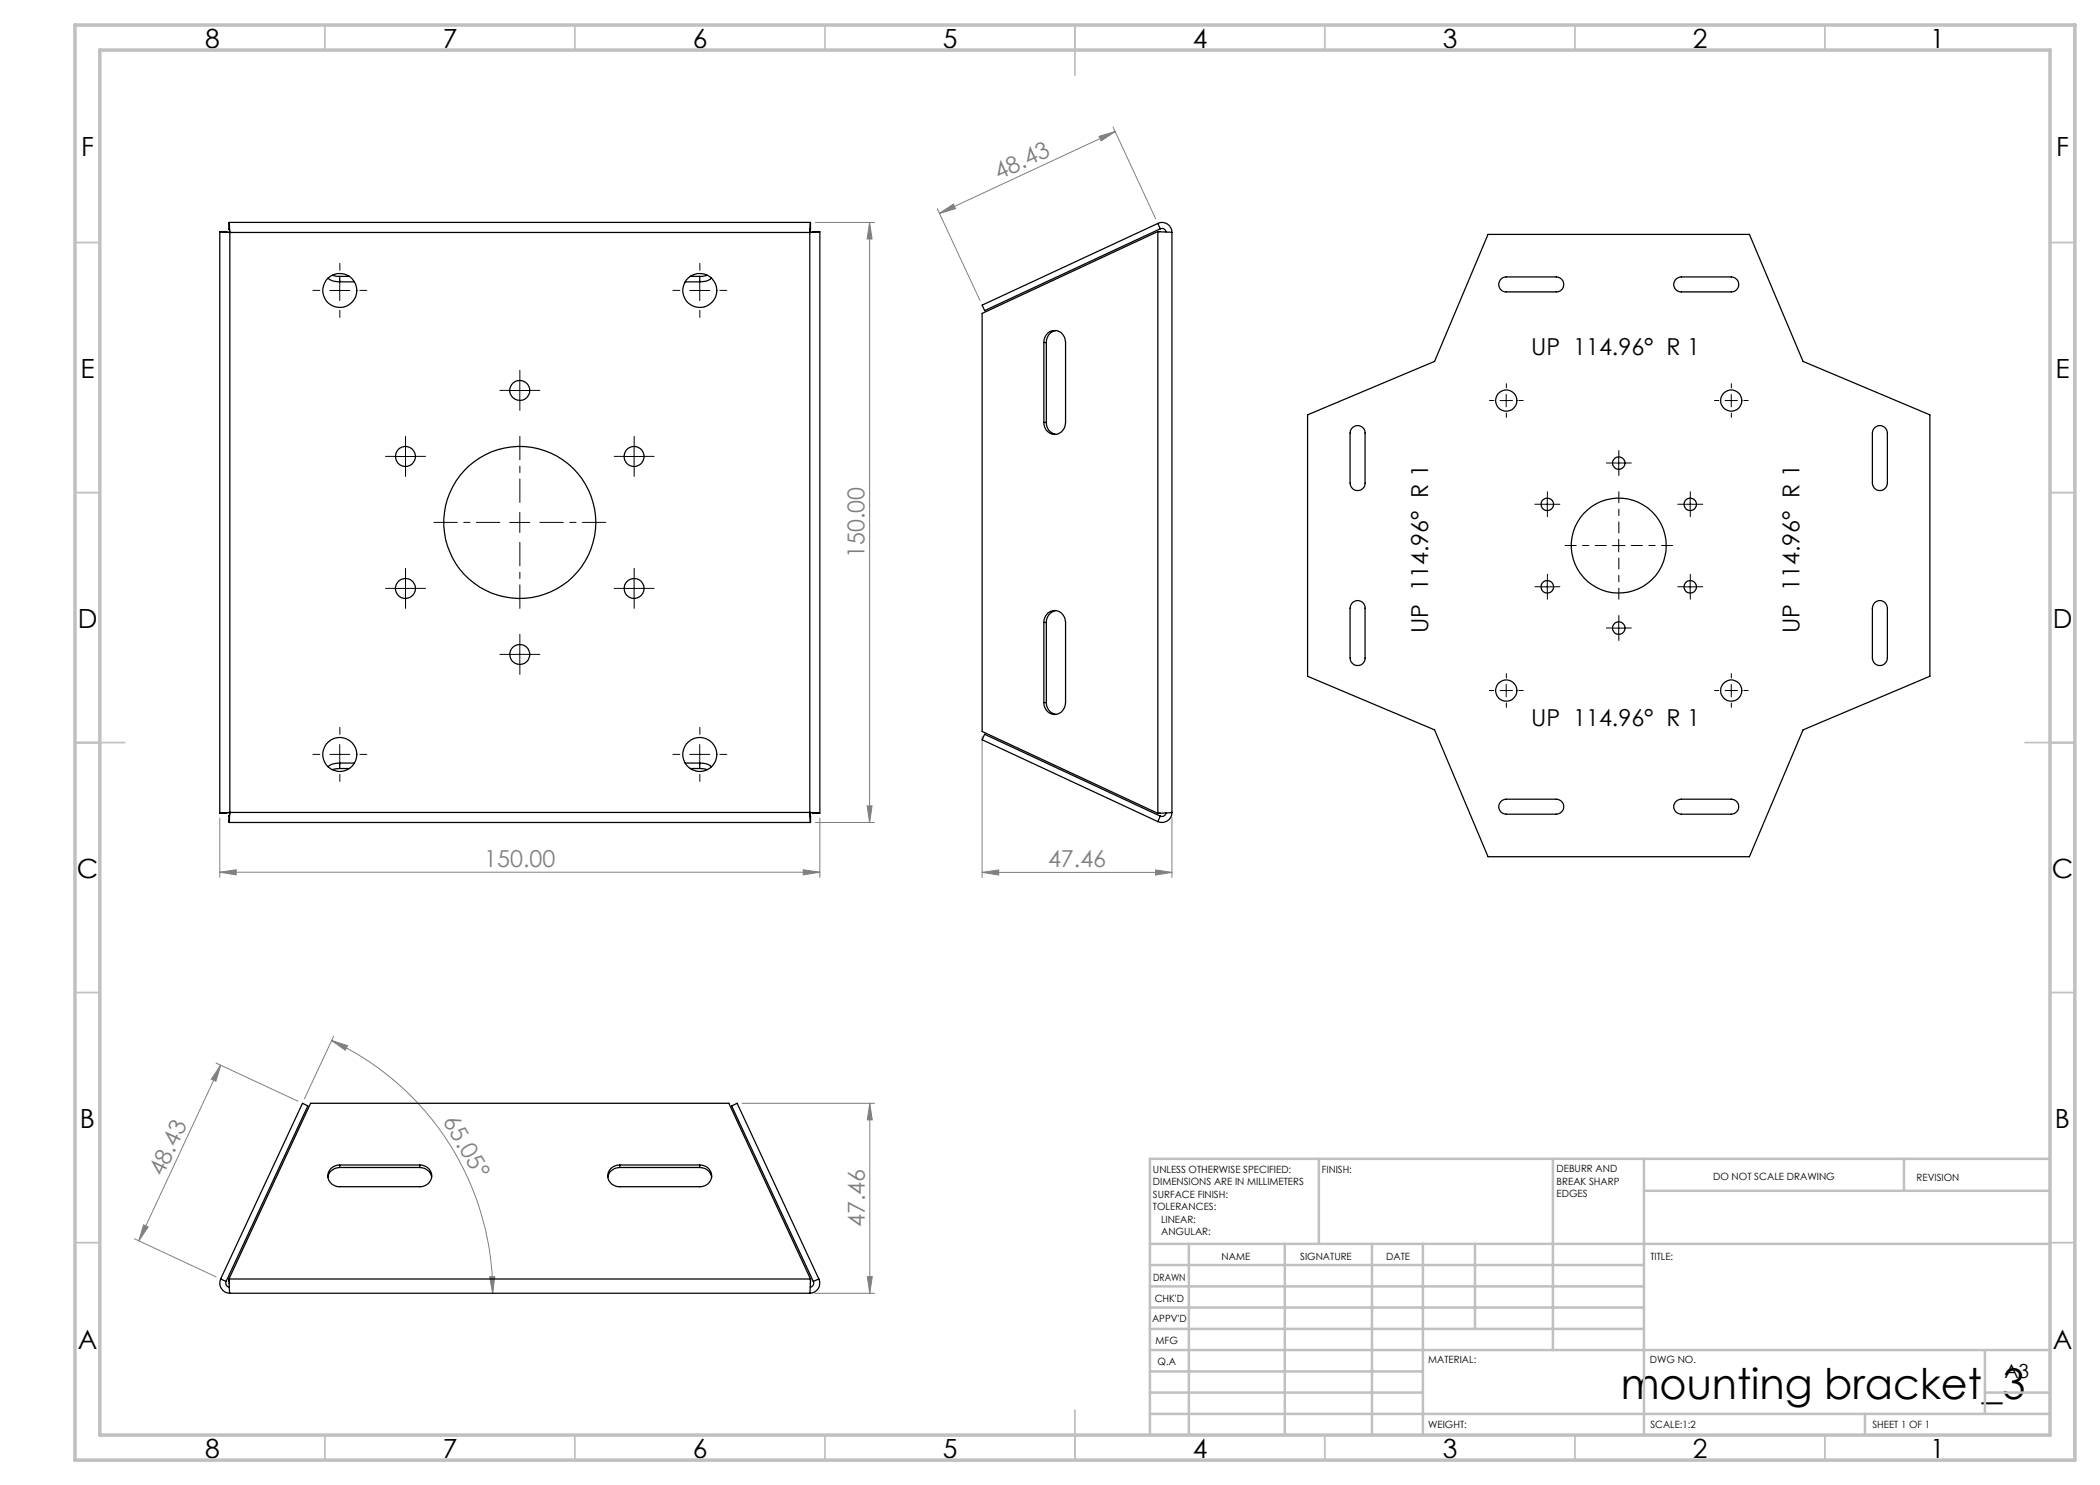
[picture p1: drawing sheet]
<svg xmlns="http://www.w3.org/2000/svg" width="420mm" height="297mm" viewBox="0 0 420 297" stroke-linecap="round" stroke-linejoin="round" font-family="sans-serif">
<g fill="none" stroke="#808080" stroke-width=".2">
<path d="M219.8 27.3l3.2-1-2.8 1.9zM222.6 25.4l8.5 18.4M223 26.3l-35.1 16.4M163.1 44.5h11.8M173.9 44.5v120M173.9 44.5l.5 3.3h-1zM187.5 41.8l8.5 18.3M187.9 42.7l2.8-1.9 .4 .9zM196.4 147.3v28.2M44 174.4l3.2-.4v1zM44 163.6v11.9M44 174.4h120"/>
<path d="M160.7 174l3.3 .4-3.3 .6zM163.1 164.5h11.8M164 163.6v11.9M173.4 161.2h1l-.5 3.3zM196.4 174.5l3.3-.5v1zM196.4 174.5h38M231.1 174l3.3 .5-3.3 .5zM234.4 163.5v12M43.2 212.6l16.4 7.6M44.1 213l-16.3 35.2M44.1 213l-.9 3.2-.9-.4zM66.3 208.1l3.2 1-.5 .9z"/>
<path d="M66.3 208.1a55.7 55.7 0 0 1 32.2 50.6M66.7 207.2l-5.8 12.5M148.4 220.7h26.5M174 220.7l.4 3.3h-.9zM174 220.7v38M26.9 247.8l16.3 7.6M28.7 245l.9 .4-1.8 2.8zM97.9 255.3h1.1l-.5 3.4zM162.9 258.7h12M173.5 255.3h.9l-.4 3.4z"/>
</g>
<g fill="none" stroke="#000" stroke-width=".2" stroke-dasharray="15.2 1.3 1.3 1.3">
<path d="M64 58.1h-1.4M68 54.1v-1.4M72 58.1h1.4M136 58.1h-1.4M140 54.1v-1.4M144 58.1h1.4M68 62.1v1.4M102 78.1h-2M104 76.1v-2M106 78.1h2M140 62.1v1.4M301.3 77.6v-.9"/>
<path d="M346.3 77.6v-.9M79.1 91.3h-2M81.1 89.3v-2M81.1 93.3v2M83.1 91.3h2M104 80.1v2M124.8 91.3h-2M126.8 89.3v-2M126.8 93.3v2M128.8 91.3h2M298.8 80.1h-.9M301.3 82.6v.9"/>
<path d="M303.8 80.1h.8M309.5 99.6v-1.3M322.5 92.6h-1.2M323.8 91.3v-1.2M323.8 93.8v1.3M325 92.6h1.3M338.1 99.6v-1.3M343.8 80.1h-.9M346.3 82.6v.9M348.8 80.1h.8M79.1 117.7h-2M81.1 115.7v-2"/>
<path d="M81.1 119.7v2M83.1 117.7h2M124.8 117.7h-2M126.8 115.7v-2M126.8 119.7v2M128.8 117.7h2M308.2 100.8h-1.2M308.2 117.3h-1.2M309.5 102.1v1.2M309.5 116.1v-1.3M309.5 118.6v1.2M310.7 100.8h1.3"/>
<path d="M310.7 117.3h1.3M336.8 117.3h-1.2M336.8 100.8h-1.2M338.1 116.1v-1.3M338.1 118.6v1.2M338.1 102.1v1.2M339.3 117.3h1.3M339.3 100.8h1.3M102 130.9h-2M104 128.9v-2M104 132.9v2M106 130.9h2"/>
<path d="M298.8 138.1h-.9M301.3 135.6v-.9M303.8 138.1h.8M322.5 125.6h-1.2M323.8 124.3v-1.2M323.8 126.8v1.3M325 125.6h1.3M343.8 138.1h-.9M346.3 135.6v-.9M348.8 138.1h.8M64 150.9h-1.4M68 146.9v-1.4"/>
<path d="M68 154.9v1.4M72 150.9h1.4M136 150.9h-1.4M140 146.9v-1.4M140 154.9v1.4M144 150.9h1.4M301.3 140.6v.9M346.3 140.6v.9"/>
</g>
<path d="M321.3 109.1h-8.3M323.8 106.6v-8.3M323.8 111.6v8.2M326.3 109.1h8.2" fill="none" stroke="#000" stroke-width=".2" stroke-dasharray="15.2 1.3 1.3 1.3" stroke-dashoffset="13"/>
<path d="M100 104.5h-13.2M104 100.5v-13.2M104 108.5v13.2M108 104.5h13.2" fill="none" stroke="#000" stroke-width=".2" stroke-dasharray="15.2 1.3 1.3 1.3" stroke-dashoffset="10.5"/>
<g fill="none" stroke="#000" stroke-width=".2">
<path d="M66 58.1h4M67.9 56.1v4M137.9 58.1h4.1M139.9 56.1v4M102 78.1h3.9M104 76.1v4M301.2 78.9v2.5M346.3 78.9v2.5M79.1 91.3h4M81.1 89.3v4M124.8 91.3h4M126.8 89.3v4"/>
<path d="M300 80.1h2.5M309.5 99.6v2.5M322.5 92.6h2.5M323.7 91.4v2.5M338 99.6v2.5M345 80.1h2.5M79.1 117.7h4M81.1 115.7v4M102 104.5h3.9M104 102.5v4M124.8 117.7h4M126.8 115.7v4"/>
<path d="M308.2 100.9h2.5M308.2 117.4h2.5M309.5 116.1v2.5M322.5 109.1h2.5M323.7 107.9v2.5M336.8 100.9h2.5M336.8 117.4h2.5M338 116.1v2.5M102 130.9h3.9M104 128.9v4M300 138.1h2.5M301.2 136.9v2.5"/>
<path d="M322.5 125.6h2.5M323.7 124.4v2.5M345 138.1h2.5M346.3 136.9v2.5M66 150.9h4M67.9 148.9v4M137.9 150.9h4.1M139.9 148.9v4"/>
</g>
<g fill="none" stroke="#c0c0c0" stroke-width=".35">
<path d="M65 5v5M115 5v5M165 5v5M215 5v10M265 5v5M315 5v5M365 5v5M15 48.5h5M410 48.5h5M15 98.5h5M410 98.5h5M15 148.5h10"/>
<path d="M405 148.5h10M15 198.5h5M410 198.5h5M15 248.5h5M410 248.5h5M65 287v5M115 287v5M165 287v5M215 282v10M265 287v5M315 287v5M365 287v5"/>
</g>
<g fill="none" stroke="#c0c0c0" stroke-width=".5">
<path d="M263.8 231.8v17M310.6 231.8v38.2M328.8 231.8v55.2M328.8 238.2h81.2M380.8 231.8v6.4M410 231.8h-180v55.2M230 248.8h180M230 257.3h98.8M230 253h98.8M237.8 248.8v38.2M257 248.8v38.2M274.4 248.8v38.2"/>
<path d="M284.6 248.8v38.2M295 248.8v17M230 265.8h98.8M230 261.5h98.8M230 278.5h54.6M230 274.3h54.6M230 270h180M397 278.5h13M397 270v12.8M230 282.8h180M373 282.8v4.2"/>
</g>
<path d="M15 5h400v287h-400zM20 10h390v277h-390z" fill="none" stroke="#c0c0c0" stroke-width=".7"/>
<g fill="#808080">
<path d="M97.9 255.3h1.1l-.5 3.4zM66.3 208.1l3.2 1-.5 .9z"/>
<path d="M44 174.4l3.2-.4v1zM160.7 174l3.3 .4-3.3 .6z"/>
<path d="M196.4 174.5l3.3-.5v1zM231.1 174l3.3 .5-3.3 .5z"/>
<path d="M219.8 27.3l3.2-1-2.8 1.9zM187.9 42.7l2.8-1.9 .4 .9z"/>
<path d="M44.1 213l-.9 3.2-.9-.4zM28.7 245l.9 .4-1.8 2.8z"/>
<path d="M173.4 161.2h1l-.5 3.3zM173.9 44.5l.5 3.3h-1z"/>
<path d="M174 220.7l.4 3.3h-.9zM173.5 255.3h.9l-.4 3.4z"/>
</g>
<g fill="none" stroke="#000" stroke-width=".25">
<path d="M44 46.3v116.3l2-.1M44 46.4l2 .1M45.2 46.3l.8 .2M45.2 46.3l-1.2 .1M45.2 46.3v.1M45.2 46.3l.1 .1M45.8 45.8v-1.3l.2 2M45.8 45.8l.2 .7M45.8 44.5h116.3v1.3M45.8 45.8h.1M45.8 45.8l.1 .1M46 46.5h116"/>
<path d="M46 46.5v116M65.6 55.6l.9 .6 1.4 .2M66.4 55.1l1.5 .2M67.9 56.4h3M67.9 55.3v1.1M67.9 55.3h2M137 56.4h2.9M138 55.3h1.9M139.9 55.3v1.1M141.5 55.1l-1.6 .2M142.3 55.6l-.8 .6-1.6 .2M162 46.5v116"/>
<path d="M162 45.8h.1M162.1 44.5l-.1 2M162.1 45.8l-.1 .7M162.1 45.8l-.1 .1M162.7 46.3l1.2 .1-1.9 .1M162.7 46.3l-.7 .2M162.7 46.3v.1M162.7 46.3l-.1 .1M164 46.3v116.4M231.6 46.3l2.8 .2M231.6 44.7a1.97 1.97 0 0 1 2.8 1.8M231.6 46.3h.5"/>
<path d="M231.6 46.3v116.4M231.6 46.3l-35.2 16.4v83.6l35.2 16.4M231.6 44.7l-35.2 16.3 .5 1.1 35.2-16.3M231.6 44.7l.5 1.1M232.1 45.8a.81 .81 0 0 1 1.1 .6M234.4 46.5v116M297.6 46.9h52.3l10.7 25.4 25.4 10.7v52.3l-25.4 10.7-10.7 25.3h-52.3l-10.7-25.3-25.4-10.7v-52.3l25.4-10.7zM300.1 55.9l.3-.3 .8-.2h10.1a1.5 1.5 0 0 1 1.5 1.5 1.5 1.5 0 0 1-1.5 1.5h-10.1a1.5 1.5 0 0 1-1.3-.9 1.5 1.5 0 0 1 .2-1.6zM335.1 55.9l.4-.3 .8-.2h10a1.5 1.5 0 0 1 1.4 1.5 1.5 1.5 0 0 1-1.4 1.5h-10a1.5 1.5 0 0 1-1.4-.9 1.5 1.5 0 0 1 .2-1.6zM208.8 68.5a2.18 2.18 0 0 1 2.1-2.4 2.18 2.18 0 0 1 2.2 2.4v16a2.18 2.18 0 0 1-2.2 2.4 2.18 2.18 0 0 1-2.1-2.4M208.8 68.5v16M208.8 68.5h.5"/>
<path d="M209.3 68.5v16M211.2 66.1a2.26 2.26 0 0 0-1.9 2.4M208.8 84.5h.5M209.3 84.5a2.3 2.3 0 0 0 1.9 2.4M270.5 85.5a1.5 1.5 0 0 1 1.6-.2 1.5 1.5 0 0 1 .9 1.3v10a1.5 1.5 0 0 1-1.5 1.5 1.5 1.5 0 0 1-1.5-1.5v-10l.3-.8zM375 85.5a1.51 1.51 0 0 1 1.6-.2 1.51 1.51 0 0 1 .9 1.3v10a1.5 1.5 0 0 1-1.5 1.5 1.5 1.5 0 0 1-1.5-1.5v-10l.2-.8zM208.8 124.5a2.18 2.18 0 0 1 2.1-2.4 2.18 2.18 0 0 1 2.2 2.4v16a2.18 2.18 0 0 1-2.2 2.4 2.18 2.18 0 0 1-2.1-2.4M208.8 124.5v16M208.8 124.5h.5M209.3 124.5v16M211.2 122.1a2.35 2.35 0 0 0-1.9 2.4M270.5 120.5a1.5 1.5 0 0 1 1.7-.2 1.5 1.5 0 0 1 .8 1.3v10a1.5 1.5 0 0 1-1.5 1.5 1.5 1.5 0 0 1-1.5-1.5v-10l.1-.4z"/>
<path d="M375 120.5a1.51 1.51 0 0 1 1.6-.2 1.51 1.51 0 0 1 .9 1.3v10a1.5 1.5 0 0 1-1.5 1.5 1.5 1.5 0 0 1-1.5-1.5v-10v-.4zM67.9 152.6l-1.4 .2-.9 .6M67.9 153.7l-1.5 .2M67.9 152.6h3M67.9 152.6v1.1M67.9 153.7h2M137 152.6h2.9M138 153.7h1.9M139.9 152.6l1.6 .2 .8 .6M139.9 153.7l1.6 .2M139.9 152.6v1.1M208.8 140.5h.5"/>
<path d="M209.3 140.5a2.29 2.29 0 0 0 1.9 2.4M44 162.6l1.2 .1M45.2 162.6v.1M45.3 162.6l-.1 .1M45.8 164.5h116.3M45.8 163.2v1.3M45.8 163.2h.1M45.9 163.1l-.1 .1M46 162.5l-.2 2M46 162.5l-.2 .7M46 162.5l-.8 .2M46 162.5h116"/>
<path d="M162 162.5l.1 2M162 162.5l.1 .7M162 162.5l1.9 .1M162 162.5l.7 .2M162 163.2h.1M162 163.1l.1 .1M162.1 163.2v1.3M162.6 162.6l.1 .1M162.7 162.6v.1M163.9 162.6l-1.2 .1M231.6 162.7h.5M232.1 163.2l-.5 1.1"/>
<path d="M232.1 163.2l-35.2-16.3-.5 1.1 35.2 16.3M233.2 162.6a.81 .81 0 0 1-1.1 .6M234.4 162.5l-2.8 .2M234.4 162.5a2 2 0 0 1-2.8 1.8M300.1 160.4l.3-.3 .8-.3h10.1a1.5 1.5 0 0 1 1.5 1.5 1.5 1.5 0 0 1-1.5 1.5h-10.1a1.51 1.51 0 0 1-1.3-.8 1.51 1.51 0 0 1 .2-1.6zM335.1 160.4l.4-.3 .8-.3h10a1.5 1.5 0 0 1 1.5 1.5 1.5 1.5 0 0 1-1.5 1.5h-10a1.51 1.51 0 0 1-1.4-.8 1.51 1.51 0 0 1 .2-1.6zM67.9 233a2.18 2.18 0 0 0-2.4 2.2 2.18 2.18 0 0 0 2.4 2.1h16.1a2.18 2.18 0 0 0 2.4-2.1 2.18 2.18 0 0 0-2.4-2.2M67.9 233.5a2.37 2.37 0 0 0-2.3 1.9M67.9 233v.5M67.9 233h16.1M67.9 233.5h16.1M84 233.5a2.37 2.37 0 0 1 2.3 1.9"/>
<path d="M84 233v.5M124 233a2.18 2.18 0 0 0-2.4 2.2 2.18 2.18 0 0 0 2.4 2.1h15.9a2.18 2.18 0 0 0 2.4-2.1 2.18 2.18 0 0 0-2.4-2.2M124 233.5a2.37 2.37 0 0 0-2.4 1.9M124 233h15.9M124 233v.5M124 233.5h15.9M139.9 233.5a2.37 2.37 0 0 1 2.4 1.9M139.9 233v.5M44.1 255.8a2.04 2.04 0 0 0 1.9 2.9M44.1 255.8l1.1 .5M44.1 255.8l16.4-35.1 1.1 .5-16.4 35.1M45.2 256.3a.77 .77 0 0 0 .7 1.1"/>
<path d="M45.8 255.8l.2 2.9M45.8 255.8v.5M45.8 255.8h116.3M45.8 255.8l16.3-35.1h83.7l16.3 35.1M45.8 256.6v.1M46 258.7h116M162.1 256.6v.1M162.1 255.8l-.1 2.9M162.1 255.8v.5M162.7 256.3a.77 .77 0 0 1-.7 1.1M163.8 255.8a2 2 0 0 1-1.8 2.9M163.8 255.8l-16.4-35.1-1.1 .5 16.4 35.1"/>
<path d="M163.8 255.8l-1.1 .5"/>
<circle cx="68" cy="58.1" r="3.4"/>
<circle cx="140" cy="58.1" r="3.4"/>
<circle cx="103.9" cy="78.1" r="1.99"/>
<circle cx="81.1" cy="91.3" r="2"/>
<circle cx="126.8" cy="91.3" r="2"/>
<circle cx="301.3" cy="80.1" r="2.13"/>
<circle cx="323.8" cy="92.6" r="1.25"/>
<circle cx="346.2" cy="80.1" r="2.12"/>
<circle cx="81.1" cy="117.7" r="2"/>
<circle cx="104" cy="104.5" r="15.2"/>
<circle cx="126.8" cy="117.7" r="1.99"/>
<circle cx="309.5" cy="117.4" r="1.26"/>
<circle cx="309.5" cy="100.9" r="1.25"/>
<circle cx="323.7" cy="109.1" r="9.5"/>
<circle cx="338" cy="117.4" r="1.26"/>
<circle cx="338" cy="100.9" r="1.25"/>
<circle cx="104" cy="130.9" r="2"/>
<circle cx="301.3" cy="138.1" r="2.13"/>
<circle cx="323.7" cy="125.6" r="1.26"/>
<circle cx="346.2" cy="138.1" r="2.12"/>
<circle cx="68" cy="150.9" r="3.4"/>
<circle cx="140" cy="150.9" r="3.4"/>
</g>
<text font-size="8.5" x="324.1" y="279.7">mounting bracket_3</text>
<g font-size="5.3">
<text x="41" y="9.5">8</text>
<text x="88.5" y="9.5">7</text>
<text x="138.5" y="9.5">6</text>
<text x="188.5" y="9.5">5</text>
<text x="238.5" y="9.5">4</text>
<text x="288.5" y="9.5">3</text>
<text x="338.5" y="9.5">2</text>
<text x="386" y="9.5">1</text>
<text x="16.2" y="31.3">F</text>
<text x="411.2" y="31.3">F</text>
<text x="16.1" y="75.5">E</text>
<text x="411.1" y="75.5">E</text>
<text x="15.5" y="125.5">D</text>
<text x="410.5" y="125.5">D</text>
<text x="15.4" y="175.5">C</text>
<text x="410.4" y="175.5">C</text>
<text x="16" y="225.5">B</text>
<text x="411" y="225.5">B</text>
<text x="15.5" y="269.8">A</text>
<text x="410.5" y="269.8">A</text>
<text x="41" y="291.5">8</text>
<text x="88.5" y="291.5">7</text>
<text x="138.5" y="291.5">6</text>
<text x="188.5" y="291.5">5</text>
<text x="238.5" y="291.5">4</text>
<text x="288.5" y="291.5">3</text>
<text x="338.5" y="291.5">2</text>
<text x="386" y="291.5">1</text>
</g>
<g font-size="4.7" fill="#808080">
<text x="199.8" y="36" transform="rotate(-25 199.8 36)">48.43</text>
<text x="172.9" y="111.6" transform="rotate(-90 172.9 111.6)">150.00</text>
<text x="96.9" y="173.4">150.00</text>
<text x="209.6" y="173.5">47.46</text>
<text x="88.5" y="224.3" transform="rotate(60 88.5 224.3)">65.05°</text>
<text x="32.6" y="235.4" transform="rotate(-65 32.6 235.4)">48.43</text>
<text x="173" y="245.5" transform="rotate(-90 173 245.5)">47.46</text>
</g>
<g font-size="4.7">
<text x="306.2" y="71">UP 114.96° R 1</text>
<text x="285.6" y="126.6" transform="rotate(-90 285.6 126.6)">UP 114.96° R 1</text>
<text x="359.9" y="126.6" transform="rotate(-90 359.9 126.6)">UP 114.96° R 1</text>
<text x="306.2" y="145.2">UP 114.96° R 1</text>
</g>
<text font-size="3.9" x="400.9" y="275.5">A3</text>
<g font-size="2">
<text x="230.6" y="234.6">UNLESS OTHERWISE SPECIFIED:</text>
<text x="230.6" y="237.1">DIMENSIONS ARE IN MILLIMETERS</text>
<text x="230.6" y="239.6">SURFACE FINISH:</text>
<text x="264.4" y="234.6">FINISH:</text>
<text x="311.3" y="234.5">DEBURR AND</text>
<text x="311.3" y="237">BREAK SHARP</text>
<text x="311.3" y="239.5">EDGES</text>
<text x="342.6" y="236">DO NOT SCALE DRAWING</text>
<text x="383.3" y="236.2">REVISION</text>
<text x="230.6" y="242.1">TOLERANCES:</text>
<text x="232.2" y="244.6">LINEAR:</text>
<text x="232.2" y="247.1">ANGULAR:</text>
<text x="244.3" y="252">NAME</text>
<text x="260" y="251.9">SIGNATURE</text>
<text x="277.2" y="251.9">DATE</text>
<text x="330.1" y="251.9">TITLE:</text>
<text x="230.6" y="256.1">DRAWN</text>
<text x="230.9" y="260.3">CHK'D</text>
<text x="230.4" y="264.4">APPV'D</text>
<text x="231.1" y="268.8">MFG</text>
<text x="231.5" y="273">Q.A</text>
<text x="285.6" y="272.5">MATERIAL:</text>
<text x="330" y="272.5">DWG NO.</text>
<text x="285.6" y="285.5">WEIGHT:</text>
<text x="330.1" y="285.6">SCALE:1:2</text>
<text x="374.5" y="285.6">SHEET 1 OF 1</text>
</g>
</svg>
